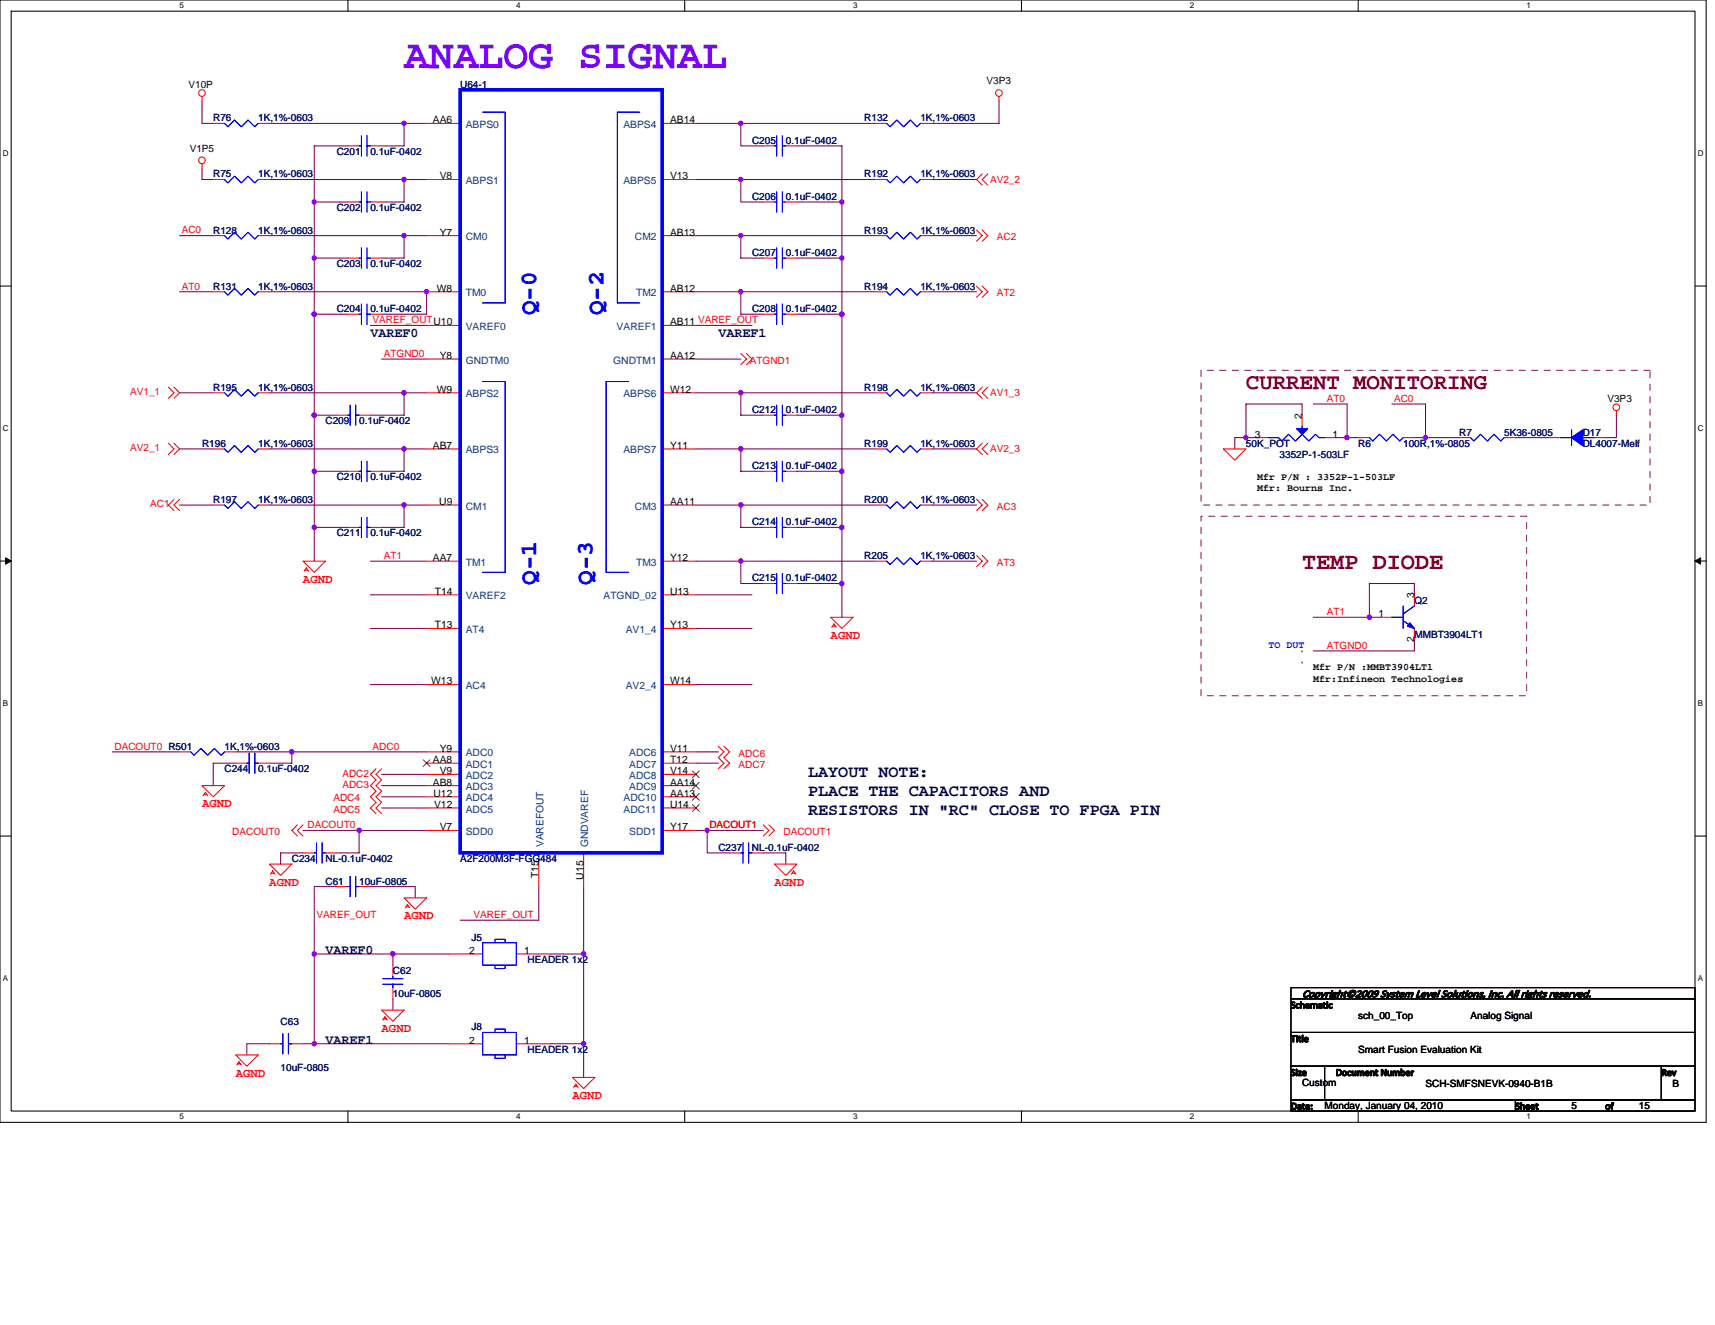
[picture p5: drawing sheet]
<svg xmlns="http://www.w3.org/2000/svg" width="279mm" height="216mm" viewBox="0 0 279 216" stroke-linecap="round" stroke-linejoin="round" font-family="sans-serif">
<path d="M0 0h278v182.9h-278zM1.8 1.8h274.3v179.2h-274.3z" fill="none" stroke="#000" stroke-width=".17"/>
<g fill="#fff">
<path d="M29.3 .2h.7v1.5h-.7z"/>
<path d="M29.3 181.2h.7v1.5h-.7z"/>
</g>
<path d="M56.7 0v1.8M56.7 181v1.9" fill="none" stroke="#000" stroke-width=".17"/>
<g fill="#fff">
<path d="M84.1 .2h.7v1.5h-.7z"/>
<path d="M84.1 181.2h.7v1.5h-.7z"/>
</g>
<path d="M111.5 0v1.8M111.5 181v1.9" fill="none" stroke="#000" stroke-width=".17"/>
<g fill="#fff">
<path d="M139 .2h.7v1.5h-.7z"/>
<path d="M139 181.2h.7v1.5h-.7z"/>
</g>
<path d="M166.4 0v1.8M166.4 181v1.9" fill="none" stroke="#000" stroke-width=".17"/>
<g fill="#fff">
<path d="M193.8 .2h.8v1.5h-.8z"/>
<path d="M193.8 181.2h.8v1.5h-.8z"/>
</g>
<path d="M221.3 0v1.8M221.3 181v1.9" fill="none" stroke="#000" stroke-width=".17"/>
<g fill="#fff">
<path d="M248.7 .2h.7v1.5h-.7z"/>
<path d="M248.7 181.2h.7v1.5h-.7z"/>
<path d="M.5 24.2h.9v1.5h-.9z"/>
<path d="M276.6 24.2h1v1.5h-1z"/>
<path d="M.5 69h.9v1.5h-.9z"/>
<path d="M276.6 69h1v1.5h-1z"/>
</g>
<path d="M0 46.6h1.8M276.1 46.6h1.9" fill="none" stroke="#000" stroke-width=".17"/>
<g fill="#fff">
<path d="M.5 113.8h.8v1.5h-.8z"/>
<path d="M276.6 113.8h.9v1.5h-.9z"/>
</g>
<path d="M0 91.4h1.8M276.1 91.4h1.9" fill="none" stroke="#000" stroke-width=".17"/>
<path d="M.9 90.9l.9 .5-.9 .5zM276.1 91.4l1-.5v1z" fill="#000" stroke="#000" stroke-width=".16"/>
<g fill="#fff">
<path d="M.5 158.6h.8v1.5h-.8z"/>
<path d="M276.6 158.6h.9v1.5h-.9z"/>
</g>
<path d="M212.1 107.9h.1M212.1 106.1h.1M0 136.2h1.8M276.1 136.2h1.9M210.3 162.8h65.8v5.4h-65.8zM210.3 168.2h65.8v5.5h-65.8zM210.3 173.7h5.5v5.5h-5.5zM210.3 179.2h36.6v1.8h-36.6zM210.3 160.9h65.8v1.9h-65.8zM215.8 173.7h54.9v5.5h-54.9zM246.9 179.2h29.2v1.8h-29.2zM270.7 173.7h5.4v5.5h-5.4z" fill="none" stroke="#000" stroke-width=".17"/>
<g fill="none" stroke="#800040" stroke-width=".17">
<path d="M32.9 16.4v3.7h1.8M162.8 16.4v3.7h-11M29.3 38.4h5.4M32.9 27.4v1.9h1.8M43.9 38.4h25.6M43.9 20.1h25.6M43.9 29.3h25.6M51.2 32.9v43.9M56.7 23.8h-5.5v9.1h5.5M65.8 38.4v3.7h-3.6M65.8 20.1v3.7h-3.6M65.8 29.3v3.6h-3.6"/>
<path d="M113.4 38.4h29.2M113.4 20.1h29.2M113.4 29.3h29.2M120.7 29.3v3.6h3.7M120.7 20.1v3.7h3.7M120.7 38.4v3.7h3.7M129.8 23.8h7.4v76.8M129.8 32.9h7.4M151.8 38.4h7.3M151.8 29.3h7.3M29.3 47.5h5.4M43.9 47.5h25.6v3.7h-7.3"/>
<path d="M51.2 42.1h5.5M51.2 51.2h5.5M60.3 53h9.2M62.2 58.5h7.3M113.4 58.5h7.3M113.4 53h9.1M113.4 47.5h29.2M120.7 47.5v3.7h3.7M129.8 42.1h7.4M129.8 51.2h7.4M151.8 47.5h7.3M29.3 64h5.4"/>
<path d="M29.3 73.2h5.4M43.9 64h25.6M43.9 73.2h25.6M51.2 76.8v9.1h5.5M51.2 67.6h3.7M51.2 76.8h5.5M65.8 64v3.6h-5.5M65.8 73.2v3.6h-3.6M113.4 64h29.2M113.4 73.2h29.2M120.7 64v3.6h3.7M120.7 73.2v3.6h3.7"/>
<path d="M129.8 67.6h7.4M129.8 76.8h7.4M151.8 64h7.3M151.8 73.2h7.3M204.8 71.3h-3.6v1.9M212.1 67.6v-1.8h-9.1v5.5M214 65.8h5.5v5.5M217.6 71.3h3.7M226.8 65.8h5.4v5.5h5.5M230.4 71.3h1.8M246.9 71.3h5.5M263.3 67.6v3.7h-1.8"/>
<path d="M29.3 82.3h5.4M43.9 82.3h25.6M51.2 85.9v5.5M60.3 91.4h9.2M60.3 96.9h9.2M65.8 82.3v3.6h-3.6M113.4 82.3h29.2M113.4 91.4h29.2M113.4 96.9h9.1M120.7 91.4v3.7h3.7M120.7 82.3v3.6h3.7M129.8 95.1h7.4"/>
<path d="M129.8 85.9h7.4M151.8 82.3h7.3M151.8 91.4h7.3M230.4 96.9v-1.8h-7.3v5.5M60.3 102.4h9.2M60.3 111.5h9.2M113.4 102.4h9.1M113.4 111.5h9.1M214 100.6h10.9M230.4 104.2v1.9h-16.4M18.3 122.5h11M38.4 122.5h9.1v1.9h-3.6"/>
<path d="M38.4 124.4h-3.7v3.6M47.5 122.5h22M49.4 135.3h20.1M49.4 139h-3.7v1.8M58.5 135.3v3.7h-3.6M62.2 128h7.3M62.2 131.7h7.3M62.2 129.8h7.3M62.2 126.2h7.3M113.4 122.5h3.6M113.4 124.4h3.6M113.4 135.3h11"/>
<path d="M115.2 135.3v3.7h3.7M124.4 139h3.6v1.8M51.2 155.4h22M54.9 144.5h-3.7v25.6M60.3 144.5h7.3v1.8M64 155.4v1.9M87.8 144.5v5.4h-12.8M89.6 155.4h5.5M95.1 144.5v31.1M43.9 170.1h-3.7v1.8M49.4 170.1h23.8M64 162.8v1.8"/>
<path d="M89.6 170.1h5.5"/>
</g>
<g fill="#f0f" stroke="#f0f" stroke-width=".17">
<circle cx="64" cy="155.4" r=".36"/>
<circle cx="203" cy="71.3" r=".35"/>
<circle cx="232.2" cy="71.3" r=".36"/>
<circle cx="219.4" cy="71.3" r=".36"/>
<circle cx="51.2" cy="170.1" r=".35"/>
<circle cx="223.1" cy="100.6" r=".36"/>
<circle cx="95.1" cy="155.4" r=".36"/>
<circle cx="47.5" cy="122.5" r=".36"/>
<circle cx="120.7" cy="38.4" r=".35"/>
<circle cx="120.7" cy="47.5" r=".35"/>
<circle cx="120.7" cy="64" r=".36"/>
<circle cx="120.7" cy="73.1" r=".36"/>
<circle cx="120.7" cy="82.3" r=".36"/>
<circle cx="120.7" cy="91.4" r=".36"/>
<circle cx="65.8" cy="38.4" r=".35"/>
<circle cx="51.2" cy="51.2" r=".35"/>
<circle cx="51.2" cy="42" r=".35"/>
<circle cx="69.5" cy="47.5" r=".35"/>
<circle cx="51.2" cy="67.6" r=".36"/>
<circle cx="65.8" cy="64" r=".36"/>
<circle cx="65.8" cy="73.1" r=".36"/>
<circle cx="137.1" cy="95.1" r=".36"/>
<circle cx="137.1" cy="76.8" r=".36"/>
<circle cx="137.1" cy="67.6" r=".36"/>
<circle cx="137.1" cy="51.2" r=".36"/>
<circle cx="137.1" cy="42" r=".36"/>
<circle cx="58.5" cy="135.3" r=".36"/>
<circle cx="115.2" cy="135.3" r=".35"/>
<circle cx="65.8" cy="20.1" r=".35"/>
<circle cx="51.2" cy="32.9" r=".35"/>
<circle cx="65.8" cy="29.2" r=".35"/>
<circle cx="120.7" cy="20.1" r=".35"/>
<circle cx="120.7" cy="29.2" r=".35"/>
<circle cx="137.1" cy="32.9" r=".36"/>
<circle cx="95.1" cy="170.1" r=".36"/>
<circle cx="51.2" cy="155.4" r=".36"/>
<circle cx="137.1" cy="85.9" r=".36"/>
<circle cx="65.8" cy="82.3" r=".36"/>
<circle cx="51.2" cy="76.8" r=".36"/>
<circle cx="51.2" cy="85.9" r=".36"/>
</g>
<g fill="none" stroke="#f00" stroke-width=".17">
<path d="M32.9 15.7v.7M162.8 15.7v.7M32.9 26.7v.7M34.7 20.1h1.9M34.7 38.4h1.9M34.7 29.3h1.9M42.1 20.1h1.8M42.1 38.4h1.8M42.1 29.3h1.8M56.7 32.9h1.8M56.7 23.8h1.8M60.3 32.9h1.9"/>
<path d="M60.3 23.8h1.9M69.5 20.1h5.5M69.5 38.4h5.5M69.5 29.3h5.5M107.9 20.1h5.5M107.9 38.4h5.5M107.9 29.3h5.5M124.4 32.9h1.8M124.4 23.8h1.8M128 32.9h1.8M128 23.8h1.8M142.6 20.1h1.9"/>
<path d="M142.6 38.4h1.9M142.6 29.3h1.9M149.9 20.1h1.9M149.9 38.4h1.9M149.9 29.3h1.9M159.1 37.5l.9 .9-.9 .9M160 37.5l.9 .9-.9 .9M160 28.3l-.9 1 .9 .9M160.9 28.3l-.9 1 .9 .9M34.7 47.5h1.9M42.1 47.5h1.8M56.7 42.1h1.8"/>
<path d="M56.7 51.2h1.8M60.3 42.1h1.9M60.3 51.2h1.9M69.5 47.5h5.5M69.5 58.5h5.5M69.5 53h5.5M107.9 47.5h5.5M107.9 58.5h5.5M107.9 53h5.5M120.7 57.6l.9 .9-.9 .9M121.6 57.6l.9 .9-.9 .9M124.4 42.1h1.8"/>
<path d="M124.4 51.2h1.8M128 42.1h1.8M128 51.2h1.8M142.6 47.5h1.9M149.9 47.5h1.9M159.1 46.6l.9 .9-.9 1M160 46.6l.9 .9-.9 1M27.4 63.1l.9 .9-.9 .9M27.4 72.2l.9 1-.9 .9M28.3 63.1l1 .9-1 .9M28.3 72.2l1 1-1 .9M34.7 73.2h1.9"/>
<path d="M34.7 64h1.9M42.1 73.2h1.8M42.1 64h1.8M54.9 67.6h1.8M56.7 76.8h1.8M58.5 67.6h1.8M60.3 76.8h1.9M69.5 73.2h5.5M69.5 64h5.5M107.9 73.2h5.5M107.9 64h5.5M124.4 67.6h1.8"/>
<path d="M124.4 76.8h1.8M128 67.6h1.8M128 76.8h1.8M142.6 73.2h1.9M142.6 64h1.9M149.9 73.2h1.9M149.9 64h1.9M160 63.1l-.9 .9 .9 .9M160 72.2l-.9 1 .9 .9M160.9 63.1l-.9 .9 .9 .9M160.9 72.2l-.9 1 .9 .9M199.3 73.2h3.7l-1.8 1.8z"/>
<path d="M204.8 71.3h1.9M212.1 67.6v1.9M215.8 71.3h1.8M221.3 71.3h1.8M228.6 71.3h1.8M237.7 71.3h1.9M245 71.3h1.9M252.4 71.3h1.8M259.7 71.3h1.8M263.3 66.9v.7M28.3 81.4l-.9 .9 .9 .9M29.3 81.4l-1 .9 1 .9"/>
<path d="M34.7 82.3h1.9M42.1 82.3h1.8M49.4 91.4h3.6l-1.8 1.9zM49.6 93.1l.3-.6 .4 .6M49.7 92.9h.4M56.7 85.9h1.8M60.3 85.9h1.9M69.5 82.3h5.5M69.5 91.4h5.5M69.5 96.9h5.5M107.9 82.3h5.5M107.9 91.4h5.5"/>
<path d="M107.9 96.9h5.5M124.4 85.9h1.8M124.4 95.1h1.8M128 85.9h1.8M128 95.1h1.8M142.6 82.3h1.9M142.6 91.4h1.9M149.9 82.3h1.9M149.9 91.4h1.9M159.1 81.4l.9 .9-.9 .9M159.1 90.5l.9 .9-.9 1M160 81.4l.9 .9-.9 .9"/>
<path d="M160 90.5l.9 .9-.9 1M230.4 96.9v1.8M69.5 102.4h5.5M69.5 111.5h5.5M107.9 102.4h5.5M107.9 111.5h5.5M135.3 100.6h3.7l-1.8 1.8zM135.5 102.2l.4-.5 .3 .5M135.7 102h.4M224.9 100.6h1.9M230.4 102.4v1.8M29.3 122.5h1.8"/>
<path d="M32.9 128h3.7l-1.9 1.8zM33.1 129.6l.4-.5 .3 .5M33.3 129.5h.3M36.6 122.5h1.8M38.4 124.4h1.8M42.1 124.4h1.8M48.5 134.4l-1 .9 1 .9M49.4 134.4l-.9 .9 .9 .9M49.4 139h1.8M53 139h1.9M61.3 125.3l-1 .9 1 .9-1 .9 1 .9-1 .9 1 .9-1 1 1 .9M62.2 125.3l-.9 .9 .9 .9-.9 .9 .9 .9-.9 .9 .9 .9-.9 1 .9 .9"/>
<path d="M69.5 122.5h5.5M69.5 126.2h5.5M69.5 128h5.5M69.5 129.8h5.5M69.5 131.7h5.5M69.5 124.4h5.5M69.5 135.3h5.5M87.8 139v5.5M95.1 139v5.5M107.9 122.5h5.5M107.9 126.2h5.5M107.9 128h5.5"/>
<path d="M107.9 129.8h5.5M107.9 131.7h5.5M107.9 124.4h5.5M107.9 135.3h5.5M117 121.6l.9 .9-.9 .9 .9 1-.9 .9M117.9 121.6l1 .9-1 .9 1 1-1 .9M118.9 139h1.8M122.5 139h1.9M124.4 134.4l.9 .9-.9 .9M125.3 134.4l.9 .9-.9 .9M43.9 140.8h3.6l-1.8 1.8zM44.1 142.5l.3-.6 .4 .6"/>
<path d="M44.2 142.3h.4M54.9 144.5h1.8M58.5 144.5h1.8M64 157.3v1.8M65.8 146.3h3.7l-1.9 1.8zM66 147.9l.4-.5 .3 .5M66.2 147.8h.4M73.2 155.4h5.4M84.1 155.4h5.5M126.2 140.8h3.6l-1.8 1.8zM128.9 142.5l.4-.6 .3 .6M129.1 142.3h.4"/>
<path d="M38.4 171.9h3.7l-1.9 1.8zM38.6 173.5l.3-.5 .4 .5M38.8 173.4h.3M43.9 170.1h1.8M47.5 170.1h1.9M62.2 164.6h3.6l-1.8 1.8zM62.4 166.2l.3-.5 .4 .5M62.5 166.1h.4M64 160.9v1.9M73.2 170.1h5.4M84.1 170.1h5.5M93.3 175.6h3.6l-1.8 1.8z"/>
<path d="M93.5 177.2l.3-.5 .4 .5M93.6 177h.4"/>
<circle cx="32.9" cy="15.2" r=".54"/>
<circle cx="162.7" cy="15.2" r=".54"/>
<circle cx="32.9" cy="26.1" r=".54"/>
<circle cx="263.3" cy="66.4" r=".54"/>
</g>
<path d="M195.7 60.3h73.1v22h-73.1zM195.7 84.1h53v29.3h-53z" fill="none" stroke="#800080" stroke-width=".16" stroke-dasharray="1 1 1 1 1 1 1 1"/>
<g fill="none" stroke="#00f" stroke-width=".17">
<path d="M78.6 18.3h3.7v31.1h-3.7M104.2 18.3h-3.6v31.1h3.6M36.6 29.3l.5 .5 1.1-1.1 1.1 1.1 1.1-1.1 1.1 1.1 .6-.5M36.6 38.4l.5 .5 1.1-1.1 1.1 1.1 1.1-1.1 1.1 1.1 .6-.5M36.6 20.1l.5 .6 1.1-1.1 1.1 1.1 1.1-1.1 1.1 1.1 .6-.6M58.5 32.9h.4M58.5 23.8h.4M58.9 22.1v3.3M58.9 31.3v3.3M59.8 32.9h.5M59.8 23.8h.5M59.8 22.1v3.3"/>
<path d="M59.8 31.3v3.3M126.2 32.9h.3M126.2 23.8h.3M126.5 22.1v3.3M126.5 31.3v3.3M127.5 22.1v3.3M127.5 31.3v3.3M127.5 32.9h.5M127.5 23.8h.5M144.5 20.1l.5 .6 1.1-1.1 1.1 1.1 1.1-1.1 1.1 1.1 .5-.6M144.5 38.4l.5 .5 1.1-1.1 1.1 1.1 1.1-1.1 1.1 1.1 .5-.5M144.5 29.3l.5 .5 1.1-1.1 1.1 1.1 1.1-1.1 1.1 1.1 .5-.5"/>
<path d="M36.6 47.5l.5 .6 1.1-1.1 1.1 1.1 1.1-1.1 1.1 1.1 .6-.6M58.5 42.1h.4M58.5 51.2h.4M58.9 40.4v3.3M58.9 49.6v3.3M59.8 42.1h.5M59.8 40.4v3.3M59.8 49.6v3.3M59.8 51.2h.5M126.2 42.1h.3M126.2 51.2h.3M126.5 40.4v3.3"/>
<path d="M126.5 49.6v3.3M127.5 40.4v3.3M127.5 49.6v3.3M127.5 42.1h.5M127.5 51.2h.5M144.5 47.5l.5 .6 1.1-1.1 1.1 1.1 1.1-1.1 1.1 1.1 .5-.6M36.6 73.2l.5 .5 1.1-1.1 1.1 1.1 1.1-1.1 1.1 1.1 .6-.5M36.6 64l.5 .6 1.1-1.1 1.1 1.1 1.1-1.1 1.1 1.1 .6-.6M56.7 67.6h.3M57 66v3.3M58 67.6h.5M58 66v3.3"/>
<path d="M58.5 76.8h.4M58.9 75.2v3.2M59.8 75.2v3.2M59.8 76.8h.5M78.6 62.2h3.7v31.1h-3.7M102.4 62.2h-3.7v31.1h3.7M126.2 67.6h.3M126.2 76.8h.3M126.5 66v3.3M126.5 75.2v3.2M127.5 66v3.3M127.5 75.2v3.2"/>
<path d="M127.5 67.6h.5M127.5 76.8h.5M144.5 64l.5 .6 1.1-1.1 1.1 1.1 1.1-1.1 1.1 1.1 .5-.6M144.5 73.2l.5 .5 1.1-1.1 1.1 1.1 1.1-1.1 1.1 1.1 .5-.5M206.7 71.3h1.6l.5 .6 1.1-1.1 1.1 1.1 1.1-1.1 1.1 1.1 1.1-1.1 .6 .5h.9M212.1 69.5v.3M223.1 71.3l.5 .6 1.1-1.1 1.1 1.1 1.1-1.1 1.1 1.1 .6-.6M239.6 71.3l.5 .6 1.1-1.1 1.1 1.1 1.1-1.1 1.1 1.1 .5-.6M254.2 71.3h1.8M256 70v2.6M257.9 71.3h1.8M36.6 82.3l.5 .5 1.1-1.1 1.1 1.1 1.1-1.1 1.1 1.1 .6-.5"/>
<path d="M58.5 85.9h.4M58.9 84.3v3.3M59.8 85.9h.5M59.8 84.3v3.3M126.2 85.9h.3M126.2 95.1h.3M126.5 84.3v3.3M126.5 93.5v3.2M127.5 85.9h.5M127.5 84.3v3.3M127.5 93.5v3.2M127.5 95.1h.5"/>
<path d="M144.5 82.3l.5 .5 1.1-1.1 1.1 1.1 1.1-1.1 1.1 1.1 .5-.5M144.5 91.4l.5 .6 1.1-1.1 1.1 1.1 1.1-1.1 1.1 1.1 .5-.6M228.6 98.7v3.7M230.4 98.7l-1.8 1.3M226.8 100.6h1.8M228.6 101.1l1.8 1.3M31.1 122.5l.5 .6 1.1-1.1 1.1 1.1 1.1-1.1 1.1 1.1 .6-.6M40.2 124.4h.4M40.6 122.7v3.3M41.5 124.4h.6M41.5 122.7v3.3M51.2 139h.4"/>
<path d="M51.6 137.3v3.3M52.5 139h.5M52.5 137.3v3.3M120.7 139h.4M121.1 137.3v3.3M122 139h.5M122 137.3v3.3M56.7 144.5h.3M57 142.8v3.3M58 142.8v3.3M58 144.5h.5M62.4 159.5h3.2"/>
<path d="M64 159.1v.4M78.6 153.6h5.5v3.7h-5.5zM80.6 153.6v-.5h1.7v.5M80.6 157.3v.5h1.7v-.5M45.7 170.1h.4M46.1 168.4v3.3M47 170.1h.5M47 168.4v3.3M62.4 160.4h3.2M64 160.4v.5M78.6 168.2h5.5v3.7h-5.5zM80.6 168.2v-.5h1.7v.5"/>
<path d="M80.6 171.9v.5h1.7v-.5"/>
</g>
<g fill="#00f" stroke="#00f" stroke-width=".17">
<path d="M256 71.3l1.9-1.3v2.6z" fill-rule="evenodd"/>
<path d="M256 71.3l1.9-1.3v2.6z" fill-rule="evenodd"/>
<path d="M229.7 101.5l.7 .9-1.1-.4z" fill-rule="evenodd"/>
<path d="M229.7 101.5l.7 .9-1.1-.4z" fill-rule="evenodd"/>
<path d="M211.2 69.8h1.8l-.9 1z" fill-rule="evenodd"/>
<path d="M211.2 69.8h1.8l-.9 1z" fill-rule="evenodd"/>
</g>
<path d="M68.9 123.8l1.2 1.1M70 123.8l-1.1 1.1M112.8 125.6l1.1 1.1M112.8 127.5l1.1 1.1M112.8 129.3l1.1 1.1M112.8 131.1l1.1 1.1M113.9 125.6l-1.1 1.1M113.9 127.5l-1.1 1.1M113.9 129.3l-1.1 1.1M113.9 131.1l-1.1 1.1" fill="none" stroke="#804000" stroke-width=".16"/>
<path d="M75 14.6h32.9v124.4h-32.9z" fill="none" stroke="#00f" stroke-width=".53"/>
<text font-size="6.8" fill="#8000ff" x="65.8" y="11.1">ANALOG SIGNAL</text>
<g font-size="3.8" fill="#00f">
<text x="87.4" y="51.4" transform="rotate(-90 87.4 51.4)">Q-0</text>
<text x="98.3" y="51.4" transform="rotate(-90 98.3 51.4)">Q-2</text>
<text x="87.4" y="95.3" transform="rotate(-90 87.4 95.3)">Q-1</text>
<text x="96.5" y="95.3" transform="rotate(-90 96.5 95.3)">Q-3</text>
</g>
<text font-size="3.8" fill="#800000" x="212.1" y="92.8">TEMP DIODE</text>
<text font-size="3.6" fill="#800000" x="203" y="63.4">CURRENT MONITORING</text>
<g font-size="2.7" fill="#000040">
<text x="131.7" y="126.6">LAYOUT NOTE:</text>
<text x="131.7" y="129.8">PLACE THE CAPACITORS AND</text>
<text x="131.7" y="132.9">RESISTORS IN &quot;RC&quot; CLOSE TO FPGA PIN</text>
</g>
<g font-size="2.2" fill="#000040">
<text x="60.3" y="54.8">VAREF0</text>
<text x="117" y="54.8">VAREF1</text>
<text x="53" y="155.4">VAREF0</text>
<text x="53" y="170.1">VAREF1</text>
</g>
<g font-size="2" fill="#f00">
<text x="49.4" y="95">AGND</text>
<text x="135.3" y="104.1">AGND</text>
<text x="32.9" y="131.5">AGND</text>
<text x="43.9" y="144.3">AGND</text>
<text x="65.8" y="149.8">AGND</text>
<text x="126.2" y="144.3">AGND</text>
<text x="62.2" y="168.1">AGND</text>
<text x="38.4" y="175.4">AGND</text>
<text x="93.3" y="179.1">AGND</text>
</g>
<g font-size="1.7">
<text x="70.5" y="20.1">AA6</text>
<text x="109.2" y="20.1">AB14</text>
<text x="71.6" y="29.2">V8</text>
<text x="109.2" y="29.2">V13</text>
<text x="71.6" y="38.4">Y7</text>
<text x="109.2" y="38.4">AB13</text>
<text x="71.2" y="47.5">W8</text>
<text x="109.2" y="47.5">AB12</text>
<text x="109.2" y="53">AB11 VAREF_OUT</text>
<text x="71.6" y="58.5">Y8</text>
<text x="109.2" y="58.5">AA12</text>
<text x="71.2" y="64">W9</text>
<text x="109.2" y="64">W12</text>
<text x="204.4" y="71.3">3</text>
<text x="212.1" y="68.2" transform="rotate(-90 212.1 68.2)">2</text>
<text x="217.1" y="71.3">1</text>
<text x="70.5" y="73.1">AB7</text>
<text x="109.2" y="73.1">Y11</text>
<text x="71.6" y="82.3">U9</text>
<text x="109.2" y="82.3">AA11</text>
<text x="70.5" y="91.4">AA7</text>
<text x="109.2" y="91.4">Y12</text>
<text x="70.8" y="96.9">T14</text>
<text x="109.2" y="96.9">U13</text>
<text x="224.6" y="100.6">1</text>
<text x="230.4" y="97.5" transform="rotate(-90 230.4 97.5)">3</text>
<text x="70.8" y="102.4">T13</text>
<text x="109.2" y="102.4">Y13</text>
<text x="230.4" y="104.6" transform="rotate(-90 230.4 104.6)">2</text>
<text x="70.3" y="111.5">W13</text>
<text x="109.2" y="111.5">W14</text>
<text x="70.5" y="124.3">AA8</text>
<text x="71.6" y="122.5">Y9</text>
<text x="109.2" y="122.5">V11</text>
<text x="109.2" y="124.3">T12</text>
<text x="70.5" y="128">AB8</text>
<text x="70.6" y="129.8">U12</text>
<text x="70.7" y="131.6">V12</text>
<text x="71.6" y="126.2">V9</text>
<text x="109.2" y="129.8">AA13</text>
<text x="109.2" y="131.6">U14</text>
<text x="109.2" y="126.2">V14</text>
<text x="109.2" y="128">AA14</text>
<text x="71.6" y="135.3">V7</text>
<text x="109.2" y="135.3">Y17</text>
<text x="87.8" y="143.1" transform="rotate(-90 87.8 143.1)">T15</text>
<text x="95.1" y="143.3" transform="rotate(-90 95.1 143.3)">U15</text>
<text x="76.4" y="155.4">2</text>
<text x="85.4" y="155.4">1</text>
<text x="212.1" y="162.5">Copyright©2009 System Level Solutions, Inc. All rights reserved.</text>
<text x="76.4" y="170.1">2</text>
<text x="85.4" y="170.1">1</text>
</g>
<g font-size="1.7" fill="#004080">
<text x="75.9" y="20.8">ABPS0</text>
<text x="101.6" y="20.8">ABPS4</text>
<text x="75.9" y="30">ABPS1</text>
<text x="101.6" y="30">ABPS5</text>
<text x="75.9" y="39.1">CM0</text>
<text x="103.4" y="39.1">CM2</text>
<text x="75.9" y="48.3">TM0</text>
<text x="75.9" y="53.8">VAREF0</text>
<text x="100.5" y="53.8">VAREF1</text>
<text x="103.6" y="48.3">TM2</text>
<text x="75.9" y="59.2">GNDTM0</text>
<text x="99.9" y="59.2">GNDTM1</text>
<text x="75.9" y="64.7">ABPS2</text>
<text x="101.6" y="64.7">ABPS6</text>
<text x="75.9" y="73.9">ABPS3</text>
<text x="101.6" y="73.9">ABPS7</text>
<text x="75.9" y="83">CM1</text>
<text x="103.4" y="83">CM3</text>
<text x="75.9" y="92.2">TM1</text>
<text x="103.6" y="92.2">TM3</text>
<text x="75.9" y="97.7">VAREF2</text>
<text x="98.3" y="97.7">ATGND_02</text>
<text x="75.9" y="103.1">AT4</text>
<text x="101.9" y="103.1">AV1_4</text>
<text x="75.9" y="112.3">AC4</text>
<text x="101.9" y="112.3">AV2_4</text>
<text x="75.9" y="123.3">ADC0</text>
<text x="75.9" y="125.1">ADC1</text>
<text x="102.5" y="123.3">ADC6</text>
<text x="102.5" y="125.1">ADC7</text>
<text x="75.9" y="126.9">ADC2</text>
<text x="75.9" y="128.8">ADC3</text>
<text x="75.9" y="130.6">ADC4</text>
<text x="101.6" y="130.6">ADC10</text>
<text x="102.5" y="126.9">ADC8</text>
<text x="102.5" y="128.8">ADC9</text>
<text x="75.9" y="132.4">ADC5</text>
<text x="75.9" y="136.1">SDD0</text>
<text x="101.6" y="132.4">ADC11</text>
<text x="102.5" y="136.1">SDD1</text>
<text x="88.5" y="138.1" transform="rotate(-90 88.5 138.1)">VAREFOUT</text>
<text x="95.8" y="138.1" transform="rotate(-90 95.8 138.1)">GNDVAREF</text>
</g>
<g font-size="1.6">
<text x="30.7" y="14.3">V10P</text>
<text x="160.7" y="13.7">V3P3</text>
<text x="30.9" y="24.7">V1P5</text>
<text x="261.9" y="65.5">V3P3</text>
<text x="204.8" y="78.1">Mfr P/N : 3352P-1-503LF</text>
<text x="204.8" y="80">Mfr: Bourns Inc.</text>
<text x="214" y="109.2">Mfr P/N :MMBT3904LT1</text>
<text x="214" y="111.1">Mfr:Infineon Technologies</text>
<text x="210.3" y="164.3">Schematic</text>
<text x="221.3" y="166.1">sch_00_Top</text>
<text x="239.6" y="166.1">Analog Signal</text>
<text x="210.3" y="169.8">Title</text>
<text x="221.3" y="171.6">Smart Fusion Evaluation Kit</text>
<text x="210.3" y="175.3">Size</text>
<text x="212.1" y="177">Custom</text>
<text x="217.6" y="175.3">Document Number</text>
<text x="232.2" y="177">SCH-SMFSNEVK-0940-B1B</text>
<text x="270.7" y="175.3">Rev</text>
<text x="272.5" y="177">B</text>
<text x="210.3" y="180.8">Date:</text>
<text x="215.8" y="180.7">Monday, January 04, 2010</text>
<text x="246.9" y="180.8">Sheet</text>
<text x="256" y="180.7">5</text>
<text x="261.5" y="180.8">of</text>
<text x="267" y="180.7">15</text>
</g>
<g font-size="1.6" fill="#000080">
<text x="75" y="14.3">U64-1</text>
<text x="34.7" y="19.8">R76</text>
<text x="42.1" y="19.8">1K,1%-0603</text>
<text x="122.5" y="23.4">C205</text>
<text x="128" y="23.4">0.1uF-0402</text>
<text x="140.8" y="19.8">R132</text>
<text x="149.9" y="19.8">1K,1%-0603</text>
<text x="34.7" y="28.9">R75</text>
<text x="42.1" y="28.9">1K,1%-0603</text>
<text x="54.9" y="25.3">C201</text>
<text x="60.3" y="25.3">0.1uF-0402</text>
<text x="140.8" y="28.9">R192</text>
<text x="149.9" y="28.9">1K,1%-0603</text>
<text x="54.9" y="34.4">C202</text>
<text x="60.3" y="34.4">0.1uF-0402</text>
<text x="122.5" y="32.6">C206</text>
<text x="128" y="32.6">0.1uF-0402</text>
<text x="34.7" y="38.1">R128</text>
<text x="42.1" y="38.1">1K,1%-0603</text>
<text x="122.5" y="41.7">C207</text>
<text x="128" y="41.7">0.1uF-0402</text>
<text x="140.8" y="38.1">R193</text>
<text x="149.9" y="38.1">1K,1%-0603</text>
<text x="34.7" y="47.2">R131</text>
<text x="42.1" y="47.2">1K,1%-0603</text>
<text x="54.9" y="43.5">C203</text>
<text x="60.3" y="43.5">0.1uF-0402</text>
<text x="140.8" y="47.2">R194</text>
<text x="149.9" y="47.2">1K,1%-0603</text>
<text x="54.9" y="50.8">C204</text>
<text x="60.3" y="50.8">0.1uF-0402</text>
<text x="122.5" y="50.8">C208</text>
<text x="128" y="50.8">0.1uF-0402</text>
<text x="34.7" y="63.6">R195</text>
<text x="42.1" y="63.6">1K,1%-0603</text>
<text x="140.8" y="63.6">R198</text>
<text x="149.9" y="63.6">1K,1%-0603</text>
<text x="53" y="69.1">C209</text>
<text x="58.5" y="69.1">0.1uF-0402</text>
<text x="122.5" y="67.3">C212</text>
<text x="128" y="67.3">0.1uF-0402</text>
<text x="237.7" y="71">R7</text>
<text x="245" y="71">5K36-0805</text>
<text x="257.9" y="71">D17</text>
<text x="32.9" y="72.8">R196</text>
<text x="42.1" y="72.8">1K,1%-0603</text>
<text x="122.5" y="76.5">C213</text>
<text x="128" y="76.5">0.1uF-0402</text>
<text x="140.8" y="72.8">R199</text>
<text x="149.9" y="72.8">1K,1%-0603</text>
<text x="203" y="72.8">50K_POT</text>
<text x="208.5" y="74.6">3352P-1-503LF</text>
<text x="221.3" y="72.8">R6</text>
<text x="228.6" y="72.8">100R,1%-0805</text>
<text x="257.9" y="72.8">DL4007-Melf</text>
<text x="34.7" y="81.9">R197</text>
<text x="42.1" y="81.9">1K,1%-0603</text>
<text x="54.9" y="78.3">C210</text>
<text x="60.3" y="78.3">0.1uF-0402</text>
<text x="140.8" y="81.9">R200</text>
<text x="149.9" y="81.9">1K,1%-0603</text>
<text x="54.9" y="87.4">C211</text>
<text x="60.3" y="87.4">0.1uF-0402</text>
<text x="122.5" y="85.6">C214</text>
<text x="128" y="85.6">0.1uF-0402</text>
<text x="122.5" y="94.7">C215</text>
<text x="128" y="94.7">0.1uF-0402</text>
<text x="140.8" y="91.1">R205</text>
<text x="149.9" y="91.1">1K,1%-0603</text>
<text x="230.4" y="98.4">Q2</text>
<text x="230.4" y="103.9">MMBT3904LT1</text>
<text x="36.6" y="122.2">1K,1%-0603</text>
<text x="36.6" y="125.8">C244</text>
<text x="42.1" y="125.8">0.1uF-0402</text>
<text x="47.5" y="140.5">C234</text>
<text x="53" y="140.5">NL-0.1uF-0402</text>
<text x="75" y="140.5">A2F200M3F-FGG484</text>
<text x="117" y="138.6">C237</text>
<text x="122.5" y="138.6">NL-0.1uF-0402</text>
<text x="53" y="144.1">C61</text>
<text x="58.5" y="144.1">10uF-0805</text>
<text x="76.8" y="153.3">J5</text>
<text x="64" y="158.7">C62</text>
<text x="85.9" y="156.9">HEADER 1x2</text>
<text x="45.7" y="167">C63</text>
<text x="64" y="162.4">10uF-0805</text>
<text x="76.8" y="167.9">J8</text>
<text x="85.9" y="171.6">HEADER 1x2</text>
<text x="45.7" y="174.5">10uF-0805</text>
</g>
<g font-size="1.6" fill="#f00">
<text x="161.3" y="29.8">AV2_2</text>
<text x="29.6" y="38">AC0</text>
<text x="162.4" y="39.1">AC2</text>
<text x="29.6" y="47.2">AT0</text>
<text x="60.7" y="52.7">VAREF_OUTU10</text>
<text x="162.4" y="48.3">AT2</text>
<text x="62.5" y="58.1">ATGND0</text>
<text x="122.2" y="59.3">ATGND1</text>
<text x="21.2" y="64.4">AV1_1</text>
<text x="161.3" y="64.6">AV1_3</text>
<text x="216.2" y="65.5">AT0</text>
<text x="227.1" y="65.5">AC0</text>
<text x="21.2" y="73.5">AV2_1</text>
<text x="161.3" y="73.7">AV2_3</text>
<text x="24.5" y="82.7">AC1</text>
<text x="162.4" y="83">AC3</text>
<text x="62.5" y="91.1">AT1</text>
<text x="162.4" y="92.2">AT3</text>
<text x="216.2" y="100.2">AT1</text>
<text x="216.2" y="105.7">ATGND0</text>
<text x="18.6" y="122.2">DACOUT0 R501</text>
<text x="60.7" y="122.2">ADC0</text>
<text x="120.3" y="123.3">ADC6</text>
<text x="120.3" y="125.1">ADC7</text>
<text x="54.3" y="130.6">ADC4</text>
<text x="55.8" y="128.4">ADC3</text>
<text x="55.8" y="126.6">ADC2</text>
<text x="37.8" y="136.1">DACOUT0</text>
<text x="50.1" y="135">DACOUT0</text>
<text x="54.3" y="132.4">ADC5</text>
<text x="115.6" y="135">DACOUT1</text>
<text x="127.6" y="136.1">DACOUT1</text>
<text x="51.6" y="149.6">VAREF_OUT</text>
<text x="77.2" y="149.6">VAREF_OUT</text>
</g>
<text font-size="1.6" fill="#00f" x="206.7" y="105.6">TO DUT</text>
<g font-size="1.3">
<text x="29.3" y="1.4">5</text>
<text x="84.1" y="1.4">4</text>
<text x="139" y="1.4">3</text>
<text x="193.8" y="1.4">2</text>
<text x="248.7" y="1.4">1</text>
<text x=".5" y="25.4">D</text>
<text x="276.6" y="25.4">D</text>
<text x=".5" y="70.2">C</text>
<text x="276.6" y="70.2">C</text>
<text x=".5" y="115">B</text>
<text x="276.6" y="115">B</text>
<text x=".5" y="159.8">A</text>
<text x="276.6" y="159.8">A</text>
<text x="29.3" y="182.4">5</text>
<text x="84.1" y="182.4">4</text>
<text x="139" y="182.4">3</text>
<text x="193.8" y="182.4">2</text>
<text x="248.7" y="182.4">1</text>
</g>
</svg>
